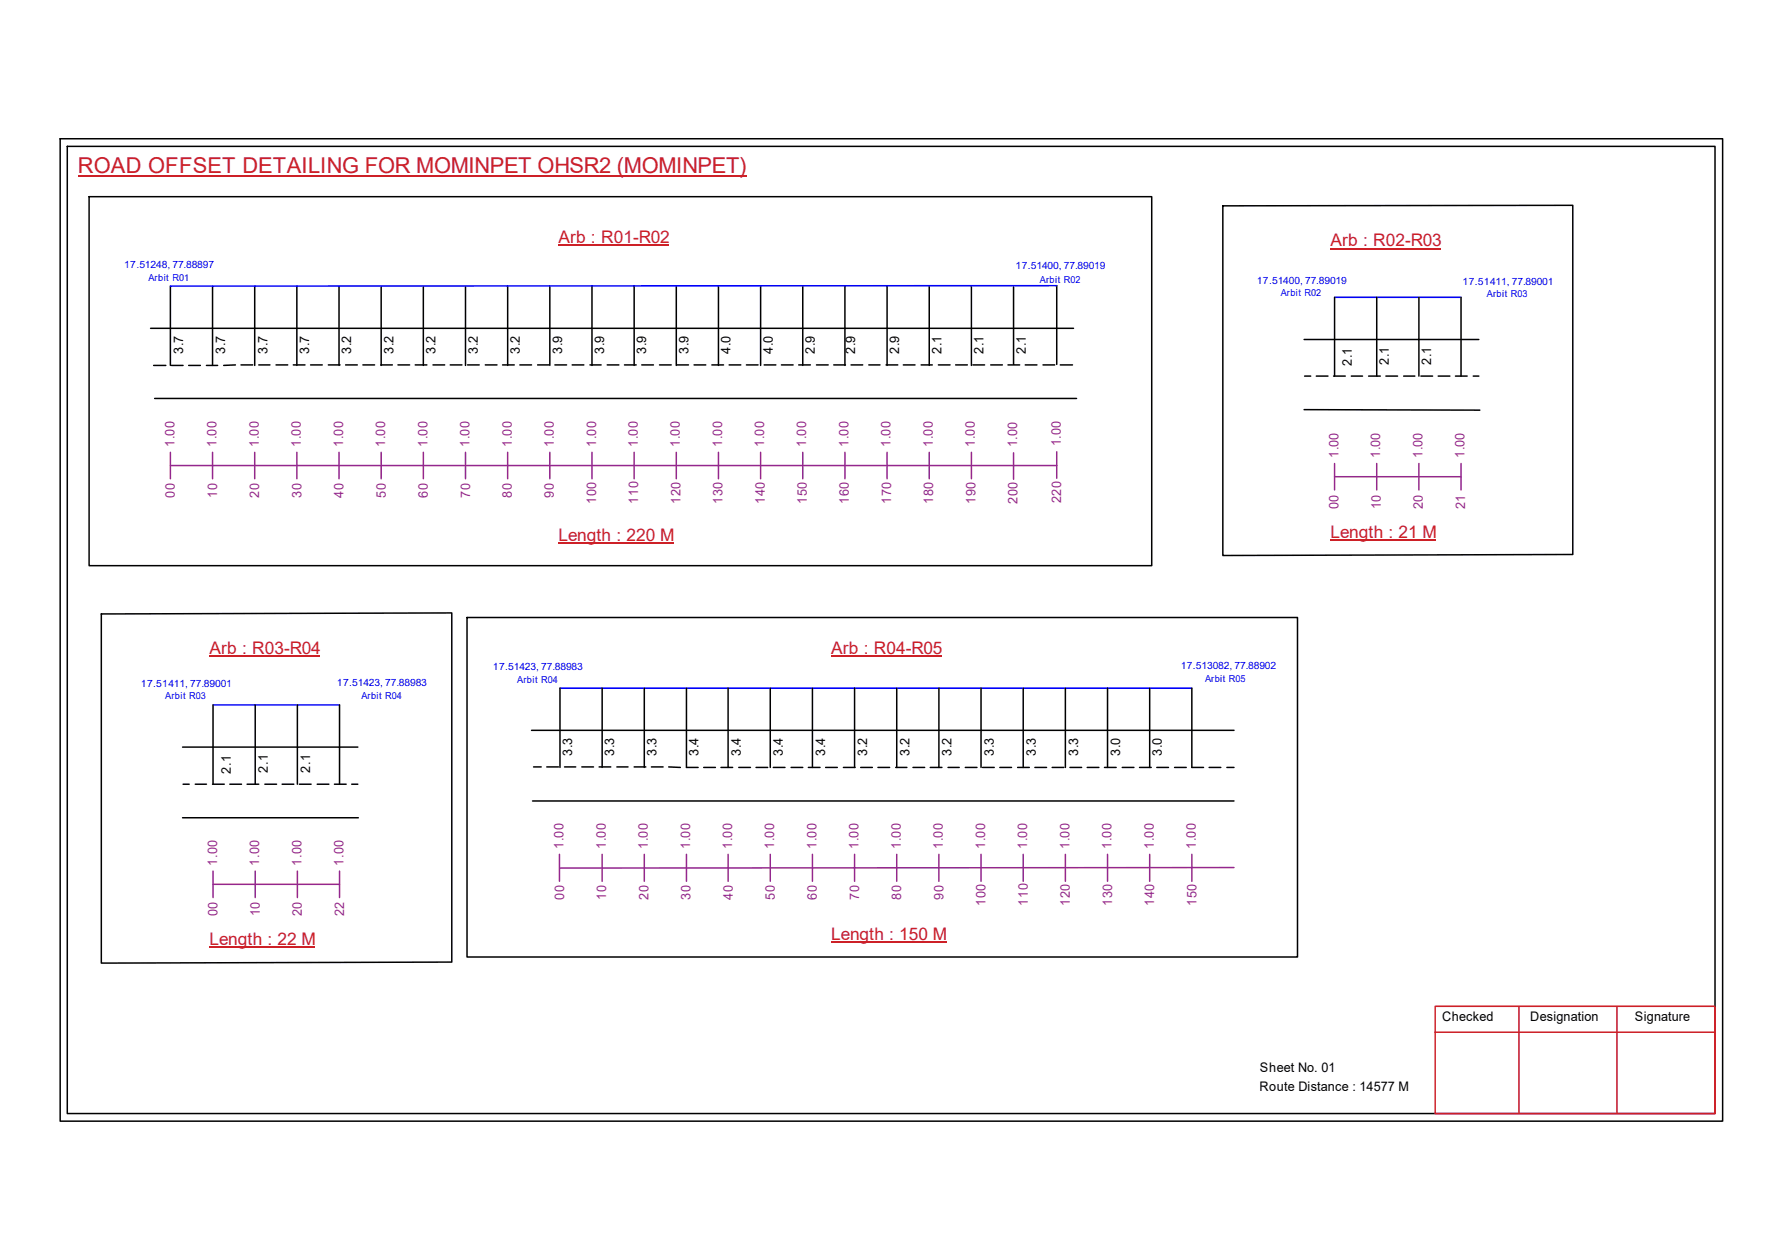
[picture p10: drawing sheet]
<svg xmlns="http://www.w3.org/2000/svg" width="297mm" height="210mm" viewBox="0 0 297 210" stroke-linecap="round" stroke-linejoin="round" font-family="sans-serif">
<g fill="none" stroke="#000" stroke-width=".25">
<path d="M10 23.1h277.1v163.7h-277.1zM11.2 24.4h274.7v161.1h-274.7zM14.9 32.8h177.1v61.4h-177.1zM203.8 34.3l58.4-.1v58.2l-58.4 .1zM25.1 54.7h153.8M28.4 47.7v13.2M35.4 47.7v13.2M42.5 47.7v13.2M49.5 47.7v13.2M56.5 47.7v13.2M63.5 47.7v13.2M70.6 47.7v13.2"/>
<path d="M77.6 47.7v13.2M84.6 47.7v13.2M91.6 47.7v13.2M98.7 47.7v13.2M105.7 47.7v13.2M112.7 47.7v13.2M119.8 47.7v13.2M126.8 47.7v13.2M133.8 47.7v13.2M140.8 47.7v13.2M147.9 47.7v13.2M154.9 47.7v13.2"/>
<path d="M161.9 47.7v13.2M168.9 47.7v13M176.1 47.6v13.1M217.4 56.6h29.1M222.5 49.5v13.2M229.5 49.5v13.2M236.5 49.5v13.2M243.5 49.5v13.2M25.6 60.9h2M25.8 66.4h153.6M28.6 60.9h1.9M31.5 60.9h1.9"/>
<path d="M34.4 60.9h1.9M39.2 60.8l-1.9 .1M40.2 60.8h1.9M43.1 60.8h1.9M46 60.8h2M48.9 60.8h1.9M51.8 60.8h1.9M54.7 60.8h2M57.6 60.8h2M60.5 60.8h1.9M63.5 60.8h1.9M66.3 60.8h2"/>
<path d="M69.2 60.8h2M72.2 60.8h1.9M75.1 60.8h1.9M77.9 60.8h2M80.9 60.8h1.9M83.8 60.8h1.9M86.7 60.8h1.9M89.6 60.8h1.9M92.5 60.8h1.9M95.4 60.8h1.9M98.3 60.8h1.9M101.2 60.8h2"/>
<path d="M104.1 60.8h1.9M107 60.8h1.9M109.9 60.8h2M112.8 60.8h2M115.7 60.8h1.9M118.7 60.8h1.9M121.5 60.8h2M124.4 60.8h2M127.4 60.8h1.9M130.3 60.8h1.9M133.1 60.8h2M136.1 60.8h1.9"/>
<path d="M139 60.8h1.9M141.9 60.8h1.9M144.8 60.8h1.9M147.7 60.8h1.9M150.6 60.8h1.9M153.5 60.8h1.9M156.4 60.8h2M159.3 60.8h1.9M162.2 60.8h1.9M165.1 60.8h2M168 60.8h2M170.9 60.8h1.9"/>
<path d="M173.9 60.8h1.9M176.7 60.8h2.1M217.4 68.2l29.3 .1M217.5 62.7h1M219.4 62.7h2M222.3 62.7h1.9M225.3 62.7h1.8M228.1 62.7h2M231 62.7h2M234 62.7h1.8M236.9 62.7h1.9M239.7 62.7h2"/>
<path d="M242.6 62.7h2M245.6 62.7h.9M16.9 102.3l58.4-.2v58.2l-58.4 .1zM35.5 117.4v13.2M42.5 117.4v13.2M49.6 117.4v13.2M56.6 117.4v13.2M77.8 102.9h138.5v56.5h-138.5zM93.3 114.6v13.2M100.4 114.6v13.2M107.4 114.6v13.2M114.4 114.6v13.2h2"/>
<path d="M121.4 114.6v13.2M128.4 114.6v13.2M135.4 114.6v13.2M142.4 114.6v13.2M149.5 114.6v13.2M156.5 114.6v13.2M163.5 114.6v13.2M170.6 114.6v13.2M177.6 114.6v13.2M184.6 114.6v13.2M191.6 114.6v13.2M198.7 114.6v13.2h1.9"/>
<path d="M30.4 124.5h29.2M30.4 136.2h29.3M30.5 130.6h1M32.6 130.6h1.8M35.4 130.6h2M38.3 130.6h2M41.2 130.6h1.9M44.2 130.6h1.9M47 130.6h2M49.9 130.6h2M52.9 130.6h1.9M55.7 130.6h2"/>
<path d="M58.6 130.6h1M88.6 121.7h117.1M88.8 133.4h116.9M88.9 127.8h1.3M91.1 127.8h2M94.1 127.8h1.9M97 127.8h1.9M99.9 127.8h1.9M102.8 127.8h1.9M105.7 127.8h2M108.6 127.8h1.9M111.5 127.8h1.9"/>
<path d="M117.3 127.8h1.9M120.2 127.8h1.9M123.1 127.8h2M126 127.8h2M128.9 127.8h1.9M131.9 127.8h1.9M134.7 127.8h2M137.6 127.8h2M140.6 127.8h1.9M143.5 127.8h1.9M146.3 127.8h2M149.3 127.8h1.9"/>
<path d="M152.2 127.8h1.9M155.1 127.8h1.9M158 127.8h1.9M160.9 127.8h2M163.8 127.8h1.9M166.7 127.8h1.9M169.6 127.8h2M172.5 127.8h2M175.4 127.8h1.9M178.3 127.8h2M181.2 127.8h2M184.1 127.8h2"/>
<path d="M187.1 127.8h1.9M189.9 127.8h2M192.8 127.8h2M195.8 127.8h1.9M201.5 127.8h2M204.5 127.8h1.2"/>
</g>
<path d="M239.2 167.6h46.7v17.9h-46.7zM239.2 172h46.7M253.2 167.6v17.9M269.5 167.6v17.9" fill="none" stroke="#cc1f26" stroke-width=".25"/>
<path d="M13 29.3h111.4" fill="none" stroke="#cd2027" stroke-width=".25"/>
<g fill="none" stroke="#93278f" stroke-width=".25">
<path d="M28.4 77.6h147.7M28.4 75.4v4.4M35.4 75.4v4.4M42.5 75.4v4.4M49.5 75.4v4.4M56.5 75.4v4.4M63.5 75.4v4.4M70.6 75.4v4.4M77.6 75.4v4.4M84.6 75.4v4.4M91.6 75.4v4.4M98.7 75.4v4.4"/>
<path d="M105.7 75.4v4.4M112.7 75.4v4.4M119.8 75.4v4.4M126.8 75.4v4.4M133.8 75.4v4.4M140.8 75.4v4.4M147.9 75.4v4.4M154.9 75.4v4.4M161.9 75.4v4.4M168.9 75.4v4.4M176.1 75.3v4.4M222.5 79.4h21"/>
<path d="M222.5 77.2v4.4M229.5 77.2v4.4M236.5 77.2v4.4M243.5 77.2v4.4M35.5 147.3h21.1M35.5 145.1v4.4M42.5 145.1v4.4M49.6 145.1v4.4M56.6 145.1v4.4M93.3 142.3v4.5M100.4 142.3v4.5M107.4 142.3v4.5"/>
<path d="M114.4 142.3v4.5M121.4 142.3v4.5M128.4 142.3v4.5M135.4 142.3v4.5M142.4 142.3v4.5M149.5 142.3v4.5M156.5 142.3v4.5M163.5 142.3v4.5M170.6 142.3v4.5M177.6 142.3v4.5M184.6 142.3v4.5M191.6 142.3v4.5"/>
<path d="M198.7 142.3v4.5M205.7 144.5l-112.4 .1"/>
</g>
<path d="M93.1 40.9h18.4M221.8 41.4h18.4M93.1 90.5h19.2M221.8 89.9h17.6M34.9 109.3h18.5M138.6 109.2h18.4M34.9 157.8h17.6M138.6 157h19.2" fill="none" stroke="#cd2027" stroke-width=".17"/>
<path d="M176.1 47.6l-147.7 .1M222.5 49.5h21M35.5 117.4h21.1M93.3 114.6h105.4" fill="none" stroke="#00f" stroke-width=".25"/>
<text font-size="3.6" fill="#cd2027" x="13" y="28.9">ROAD OFFSET DETAILING FOR MOMINPET OHSR2 (MOMINPET)</text>
<g font-size="2.9" fill="#cd2027">
<text x="93.1" y="40.6">Arb : R01-R02</text>
<text x="221.8" y="41.1">Arb : R02-R03</text>
<text x="221.8" y="89.6">Length : 21 M</text>
<text x="93.1" y="90.2">Length : 220 M</text>
<text x="34.9" y="109">Arb : R03-R04</text>
<text x="138.6" y="108.9">Arb : R04-R05</text>
<text x="34.9" y="157.5">Length : 22 M</text>
<text x="138.6" y="156.6">Length : 150 M</text>
</g>
<g font-size="2.2">
<text x="30.5" y="58.9" transform="rotate(-90 30.5 58.9)">3.7</text>
<text x="37.5" y="58.9" transform="rotate(-90 37.5 58.9)">3.7</text>
<text x="44.6" y="58.9" transform="rotate(-90 44.6 58.9)">3.7</text>
<text x="51.5" y="58.9" transform="rotate(-90 51.5 58.9)">3.7</text>
<text x="58.5" y="58.9" transform="rotate(-90 58.5 58.9)">3.2</text>
<text x="65.6" y="58.9" transform="rotate(-90 65.6 58.9)">3.2</text>
<text x="72.6" y="58.9" transform="rotate(-90 72.6 58.9)">3.2</text>
<text x="79.6" y="58.9" transform="rotate(-90 79.6 58.9)">3.2</text>
<text x="86.7" y="58.9" transform="rotate(-90 86.7 58.9)">3.2</text>
<text x="93.7" y="58.9" transform="rotate(-90 93.7 58.9)">3.9</text>
<text x="100.7" y="58.9" transform="rotate(-90 100.7 58.9)">3.9</text>
<text x="107.7" y="58.9" transform="rotate(-90 107.7 58.9)">3.9</text>
<text x="114.8" y="58.9" transform="rotate(-90 114.8 58.9)">3.9</text>
<text x="121.8" y="58.9" transform="rotate(-90 121.8 58.9)">4.0</text>
<text x="128.8" y="58.9" transform="rotate(-90 128.8 58.9)">4.0</text>
<text x="135.8" y="58.9" transform="rotate(-90 135.8 58.9)">2.9</text>
<text x="142.5" y="58.9" transform="rotate(-90 142.5 58.9)">2.9</text>
<text x="149.9" y="58.9" transform="rotate(-90 149.9 58.9)">2.9</text>
<text x="156.9" y="58.9" transform="rotate(-90 156.9 58.9)">2.1</text>
<text x="164" y="58.9" transform="rotate(-90 164 58.9)">2.1</text>
<text x="171" y="58.9" transform="rotate(-90 171 58.9)">2.1</text>
<text x="225.3" y="61" transform="rotate(-90 225.3 61)">2.1</text>
<text x="231.5" y="60.8" transform="rotate(-90 231.5 60.8)">2.1</text>
<text x="238.5" y="60.8" transform="rotate(-90 238.5 60.8)">2.1</text>
<text x="95.4" y="125.9" transform="rotate(-90 95.4 125.9)">3.3</text>
<text x="102.4" y="125.9" transform="rotate(-90 102.4 125.9)">3.3</text>
<text x="109.4" y="125.9" transform="rotate(-90 109.4 125.9)">3.3</text>
<text x="116.5" y="125.9" transform="rotate(-90 116.5 125.9)">3.4</text>
<text x="123.5" y="125.9" transform="rotate(-90 123.5 125.9)">3.4</text>
<text x="130.5" y="125.9" transform="rotate(-90 130.5 125.9)">3.4</text>
<text x="137.5" y="125.9" transform="rotate(-90 137.5 125.9)">3.4</text>
<text x="144.6" y="125.9" transform="rotate(-90 144.6 125.9)">3.2</text>
<text x="151.6" y="125.9" transform="rotate(-90 151.6 125.9)">3.2</text>
<text x="158.6" y="125.9" transform="rotate(-90 158.6 125.9)">3.2</text>
<text x="165.6" y="125.9" transform="rotate(-90 165.6 125.9)">3.3</text>
<text x="172.7" y="125.9" transform="rotate(-90 172.7 125.9)">3.3</text>
<text x="179.7" y="125.9" transform="rotate(-90 179.7 125.9)">3.3</text>
<text x="186.7" y="125.9" transform="rotate(-90 186.7 125.9)">3.0</text>
<text x="193.7" y="125.9" transform="rotate(-90 193.7 125.9)">3.0</text>
<text x="38.5" y="128.9" transform="rotate(-90 38.5 128.9)">2.1</text>
<text x="44.7" y="128.7" transform="rotate(-90 44.7 128.7)">2.1</text>
<text x="51.7" y="128.7" transform="rotate(-90 51.7 128.7)">2.1</text>
<text x="240.4" y="170.1">Checked</text>
<text x="255.1" y="170.1">Designation</text>
<text x="272.5" y="170.1">Signature</text>
<text x="210" y="178.6">Sheet No. 01</text>
<text x="209.9" y="181.7">Route Distance : 14577 M</text>
</g>
<g font-size="2.2" fill="#93278f">
<text x="29.1" y="74.4" transform="rotate(-90 29.1 74.4)">1.00</text>
<text x="36.1" y="74.4" transform="rotate(-90 36.1 74.4)">1.00</text>
<text x="43.1" y="74.4" transform="rotate(-90 43.1 74.4)">1.00</text>
<text x="50.2" y="74.4" transform="rotate(-90 50.2 74.4)">1.00</text>
<text x="57.2" y="74.4" transform="rotate(-90 57.2 74.4)">1.00</text>
<text x="64.2" y="74.4" transform="rotate(-90 64.2 74.4)">1.00</text>
<text x="71.2" y="74.4" transform="rotate(-90 71.2 74.4)">1.00</text>
<text x="78.3" y="74.4" transform="rotate(-90 78.3 74.4)">1.00</text>
<text x="85.3" y="74.4" transform="rotate(-90 85.3 74.4)">1.00</text>
<text x="92.3" y="74.4" transform="rotate(-90 92.3 74.4)">1.00</text>
<text x="99.4" y="74.4" transform="rotate(-90 99.4 74.4)">1.00</text>
<text x="106.3" y="74.4" transform="rotate(-90 106.3 74.4)">1.00</text>
<text x="113.3" y="74.4" transform="rotate(-90 113.3 74.4)">1.00</text>
<text x="120.4" y="74.4" transform="rotate(-90 120.4 74.4)">1.00</text>
<text x="127.4" y="74.4" transform="rotate(-90 127.4 74.4)">1.00</text>
<text x="134.4" y="74.4" transform="rotate(-90 134.4 74.4)">1.00</text>
<text x="141.4" y="74.4" transform="rotate(-90 141.4 74.4)">1.00</text>
<text x="148.5" y="74.4" transform="rotate(-90 148.5 74.4)">1.00</text>
<text x="155.5" y="74.4" transform="rotate(-90 155.5 74.4)">1.00</text>
<text x="162.5" y="74.4" transform="rotate(-90 162.5 74.4)">1.00</text>
<text x="169.5" y="74.5" transform="rotate(-90 169.5 74.5)">1.00</text>
<text x="176.8" y="74.3" transform="rotate(-90 176.8 74.3)">1.00</text>
<text x="223.1" y="76.3" transform="rotate(-90 223.1 76.3)">1.00</text>
<text x="230.1" y="76.3" transform="rotate(-90 230.1 76.3)">1.00</text>
<text x="237.1" y="76.3" transform="rotate(-90 237.1 76.3)">1.00</text>
<text x="244.1" y="76.3" transform="rotate(-90 244.1 76.3)">1.00</text>
<text x="29.2" y="82.9" transform="rotate(-90 29.2 82.9)">00</text>
<text x="36.2" y="82.9" transform="rotate(-90 36.2 82.9)">10</text>
<text x="43.2" y="82.9" transform="rotate(-90 43.2 82.9)">20</text>
<text x="50.2" y="82.9" transform="rotate(-90 50.2 82.9)">30</text>
<text x="57.3" y="82.9" transform="rotate(-90 57.3 82.9)">40</text>
<text x="64.3" y="82.9" transform="rotate(-90 64.3 82.9)">50</text>
<text x="71.3" y="82.9" transform="rotate(-90 71.3 82.9)">60</text>
<text x="78.4" y="82.9" transform="rotate(-90 78.4 82.9)">70</text>
<text x="85.3" y="82.9" transform="rotate(-90 85.3 82.9)">80</text>
<text x="92.3" y="82.9" transform="rotate(-90 92.3 82.9)">90</text>
<text x="99.4" y="83.9" transform="rotate(-90 99.4 83.9)">100</text>
<text x="106.4" y="83.9" transform="rotate(-90 106.4 83.9)">110</text>
<text x="113.4" y="83.9" transform="rotate(-90 113.4 83.9)">120</text>
<text x="120.4" y="83.9" transform="rotate(-90 120.4 83.9)">130</text>
<text x="127.5" y="83.9" transform="rotate(-90 127.5 83.9)">140</text>
<text x="134.5" y="83.9" transform="rotate(-90 134.5 83.9)">150</text>
<text x="141.5" y="83.9" transform="rotate(-90 141.5 83.9)">160</text>
<text x="148.5" y="83.9" transform="rotate(-90 148.5 83.9)">170</text>
<text x="155.6" y="83.9" transform="rotate(-90 155.6 83.9)">180</text>
<text x="162.6" y="83.9" transform="rotate(-90 162.6 83.9)">190</text>
<text x="169.6" y="83.9" transform="rotate(-90 169.6 83.9)">200</text>
<text x="176.9" y="83.8" transform="rotate(-90 176.9 83.8)">220</text>
<text x="223.1" y="84.8" transform="rotate(-90 223.1 84.8)">00</text>
<text x="230.2" y="84.8" transform="rotate(-90 230.2 84.8)">10</text>
<text x="237.2" y="84.8" transform="rotate(-90 237.2 84.8)">20</text>
<text x="244.2" y="84.8" transform="rotate(-90 244.2 84.8)">21</text>
<text x="93.9" y="141.4" transform="rotate(-90 93.9 141.4)">1.00</text>
<text x="101" y="141.4" transform="rotate(-90 101 141.4)">1.00</text>
<text x="108" y="141.4" transform="rotate(-90 108 141.4)">1.00</text>
<text x="115" y="141.4" transform="rotate(-90 115 141.4)">1.00</text>
<text x="122" y="141.4" transform="rotate(-90 122 141.4)">1.00</text>
<text x="129.1" y="141.4" transform="rotate(-90 129.1 141.4)">1.00</text>
<text x="136.1" y="141.4" transform="rotate(-90 136.1 141.4)">1.00</text>
<text x="143.1" y="141.4" transform="rotate(-90 143.1 141.4)">1.00</text>
<text x="150.2" y="141.4" transform="rotate(-90 150.2 141.4)">1.00</text>
<text x="157.2" y="141.4" transform="rotate(-90 157.2 141.4)">1.00</text>
<text x="164.2" y="141.4" transform="rotate(-90 164.2 141.4)">1.00</text>
<text x="171.2" y="141.4" transform="rotate(-90 171.2 141.4)">1.00</text>
<text x="178.3" y="141.4" transform="rotate(-90 178.3 141.4)">1.00</text>
<text x="185.3" y="141.4" transform="rotate(-90 185.3 141.4)">1.00</text>
<text x="192.3" y="141.4" transform="rotate(-90 192.3 141.4)">1.00</text>
<text x="199.3" y="141.4" transform="rotate(-90 199.3 141.4)">1.00</text>
<text x="36.2" y="144.2" transform="rotate(-90 36.2 144.2)">1.00</text>
<text x="43.2" y="144.2" transform="rotate(-90 43.2 144.2)">1.00</text>
<text x="50.2" y="144.2" transform="rotate(-90 50.2 144.2)">1.00</text>
<text x="57.3" y="144.2" transform="rotate(-90 57.3 144.2)">1.00</text>
<text x="94" y="149.9" transform="rotate(-90 94 149.9)">00</text>
<text x="101" y="149.9" transform="rotate(-90 101 149.9)">10</text>
<text x="108.1" y="149.9" transform="rotate(-90 108.1 149.9)">20</text>
<text x="115.1" y="149.9" transform="rotate(-90 115.1 149.9)">30</text>
<text x="122.1" y="149.9" transform="rotate(-90 122.1 149.9)">40</text>
<text x="129.2" y="149.9" transform="rotate(-90 129.2 149.9)">50</text>
<text x="136.2" y="149.9" transform="rotate(-90 136.2 149.9)">60</text>
<text x="143.2" y="149.9" transform="rotate(-90 143.2 149.9)">70</text>
<text x="150.2" y="149.9" transform="rotate(-90 150.2 149.9)">80</text>
<text x="157.3" y="149.9" transform="rotate(-90 157.3 149.9)">90</text>
<text x="36.3" y="152.7" transform="rotate(-90 36.3 152.7)">00</text>
<text x="43.3" y="152.7" transform="rotate(-90 43.3 152.7)">10</text>
<text x="50.3" y="152.7" transform="rotate(-90 50.3 152.7)">20</text>
<text x="57.4" y="152.7" transform="rotate(-90 57.4 152.7)">22</text>
<text x="164.3" y="150.9" transform="rotate(-90 164.3 150.9)">100</text>
<text x="171.3" y="150.9" transform="rotate(-90 171.3 150.9)">110</text>
<text x="178.3" y="150.9" transform="rotate(-90 178.3 150.9)">120</text>
<text x="185.4" y="150.9" transform="rotate(-90 185.4 150.9)">130</text>
<text x="192.4" y="150.9" transform="rotate(-90 192.4 150.9)">140</text>
<text x="199.4" y="150.9" transform="rotate(-90 199.4 150.9)">150</text>
</g>
<g font-size="1.7" fill="#00f">
<text x="20.7" y="44.7">17.51248, 77.88897</text>
<text x="169.3" y="44.9">17.51400, 77.89019</text>
<text x="209.5" y="47.2">17.51400, 77.89019</text>
<text x="243.8" y="47.4">17.51411, 77.89001</text>
<text x="82.2" y="111.7">17.51423, 77.88983</text>
<text x="196.8" y="111.5">17.513082, 77.88902</text>
<text x="23.5" y="114.4">17.51411, 77.89001</text>
<text x="56.2" y="114.2">17.51423, 77.88983</text>
</g>
<g font-size="1.6" fill="#00f">
<text x="24.8" y="46.8">Arbit R01</text>
<text x="173.4" y="47.1">Arbit R02</text>
<text x="213.5" y="49.4">Arbit R02</text>
<text x="247.9" y="49.5">Arbit R03</text>
<text x="86.2" y="113.8">Arbit R04</text>
<text x="200.9" y="113.6">Arbit R05</text>
<text x="27.6" y="116.5">Arbit R03</text>
<text x="60.2" y="116.4">Arbit R04</text>
</g>
</svg>
